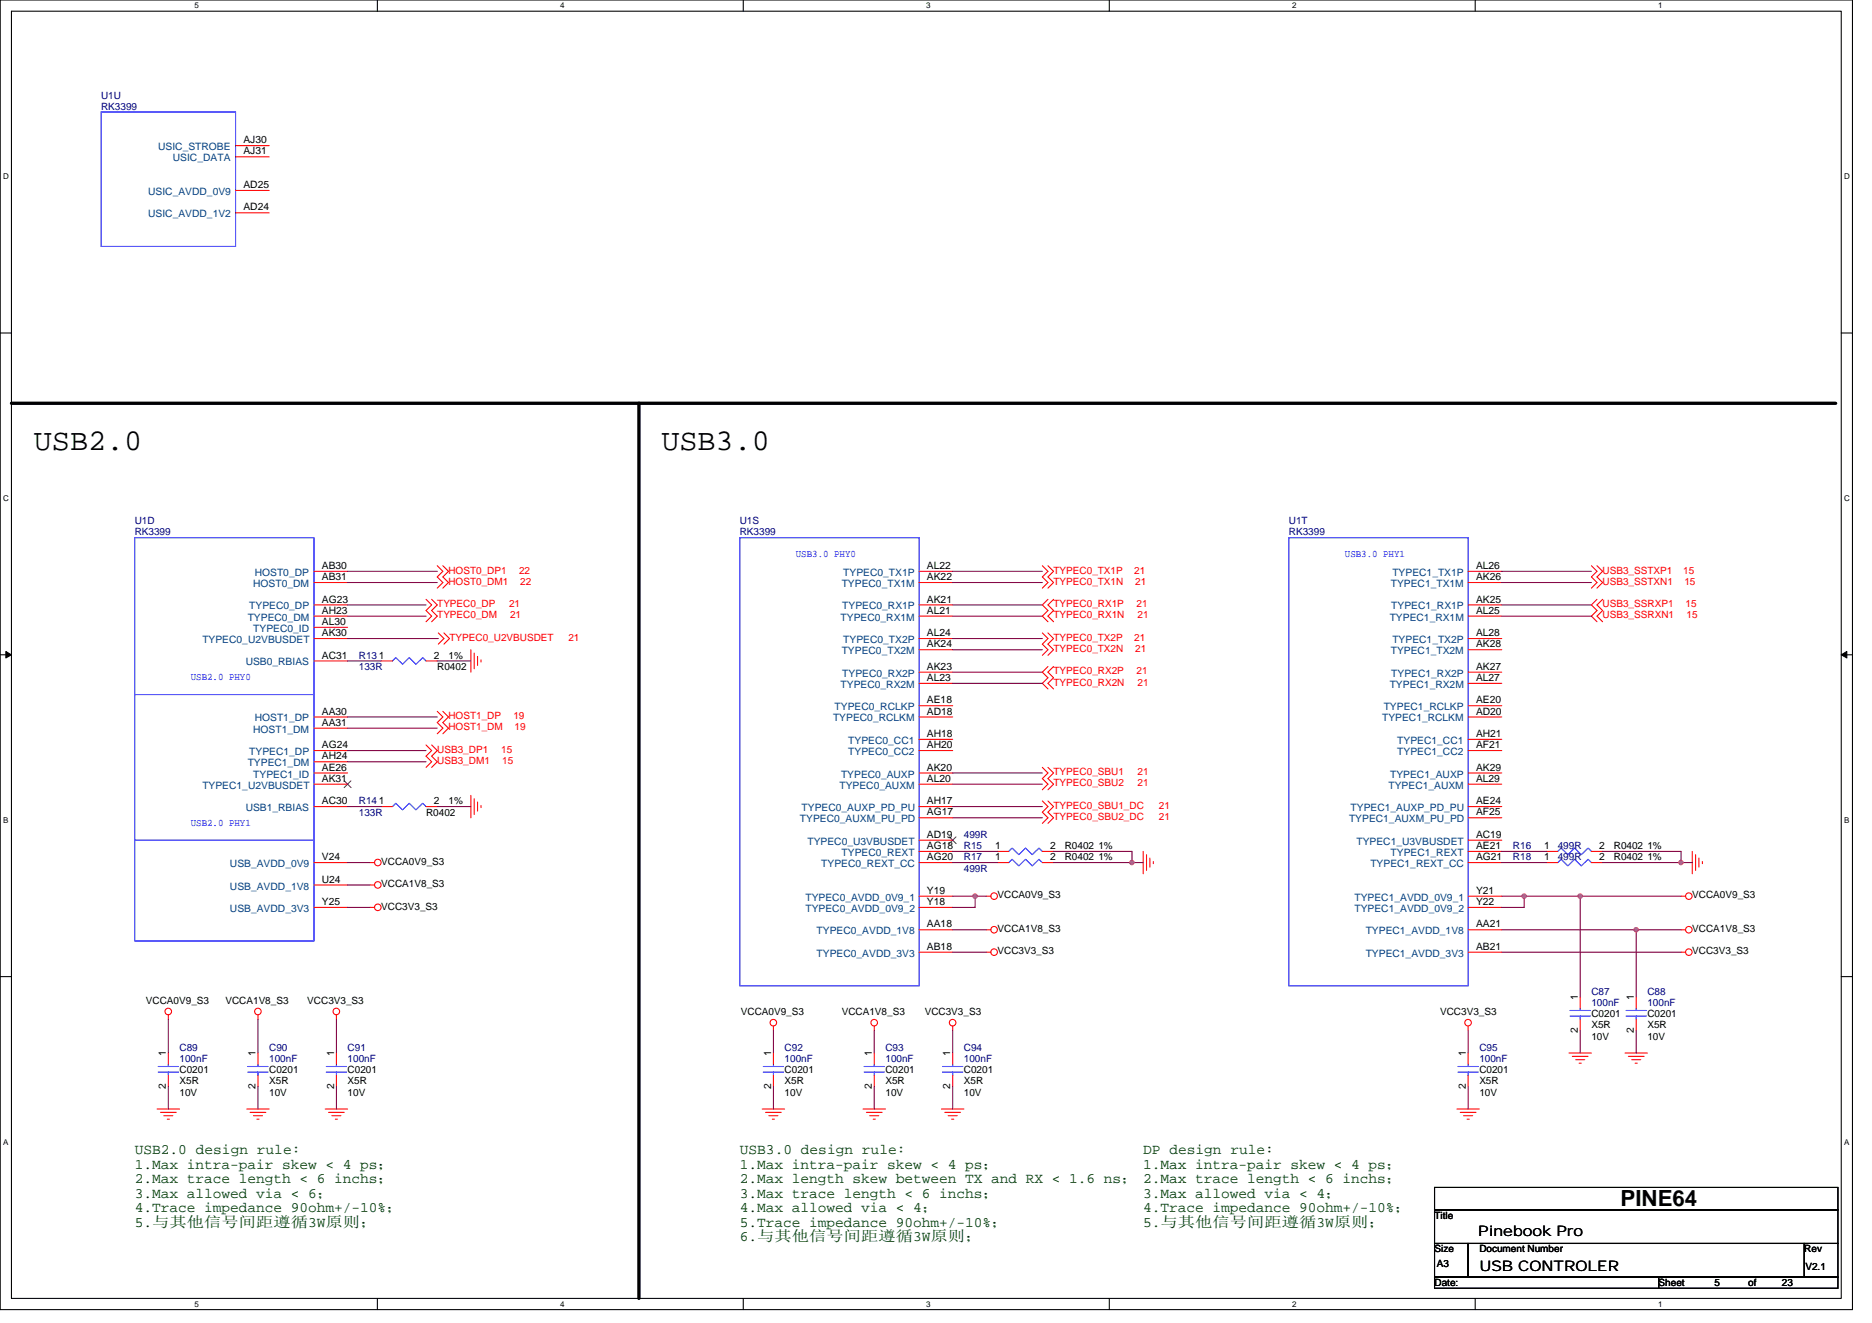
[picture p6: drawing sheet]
<svg xmlns="http://www.w3.org/2000/svg" width="297mm" height="210mm" viewBox="0 0 297 210" stroke-linecap="round" stroke-linejoin="round" font-family="sans-serif">
<path d="M0 0h293.9v207.9h-293.9zM1.8 1.8h290.4v204.3h-290.4z" fill="none" stroke="#000" stroke-width=".17"/>
<g fill="#fff">
<path d="M30.8 .2h.7v1.4h-.7z"/>
<path d="M30.8 206.3h.7v1.4h-.7z"/>
</g>
<path d="M59.9 0v1.8M59.9 206.1v1.8" fill="none" stroke="#000" stroke-width=".17"/>
<g fill="#fff">
<path d="M88.9 .2h.7v1.4h-.7z"/>
<path d="M88.9 206.3h.7v1.4h-.7z"/>
</g>
<path d="M117.9 0v1.8M117.9 206.1v1.8" fill="none" stroke="#000" stroke-width=".17"/>
<g fill="#fff">
<path d="M147 .2h.7v1.4h-.7z"/>
<path d="M147 206.3h.7v1.4h-.7z"/>
</g>
<path d="M176 0v1.8M176 206.1v1.8" fill="none" stroke="#000" stroke-width=".17"/>
<g fill="#fff">
<path d="M205 .2h.7v1.4h-.7z"/>
<path d="M205 206.3h.7v1.4h-.7z"/>
</g>
<path d="M234.1 0v1.8M234.1 206.1v1.8" fill="none" stroke="#000" stroke-width=".17"/>
<g fill="#fff">
<path d="M263.1 .2h.7v1.4h-.7z"/>
<path d="M263.1 206.3h.7v1.4h-.7z"/>
<path d="M.5 27.3h.9v1.4h-.9z"/>
<path d="M292.6 27.3h.9v1.4h-.9z"/>
<path d="M.5 78.4h.9v1.4h-.9z"/>
<path d="M292.6 78.4h.9v1.4h-.9z"/>
</g>
<path d="M0 52.9h1.8M292.2 52.9h1.7" fill="none" stroke="#000" stroke-width=".17"/>
<g fill="#fff">
<path d="M.5 129.5h.8v1.4h-.8z"/>
<path d="M292.6 129.5h.9v1.4h-.9z"/>
</g>
<path d="M0 103.9h1.8M292.2 103.9h1.7" fill="none" stroke="#000" stroke-width=".17"/>
<g fill="#000" stroke="#000" stroke-width=".16">
<path d="M.9 103.4l.9 .5-.9 .5z" fill-rule="evenodd"/>
<path d="M292.2 103.9l.8-.5v1z" fill-rule="evenodd"/>
</g>
<g fill="#fff">
<path d="M.5 180.5h.8v1.4h-.8z"/>
<path d="M292.6 180.5h.9v1.4h-.9z"/>
</g>
<path d="M0 155h1.8M292.2 155h1.7M227.6 188.5h64v3.5h-64zM227.6 192h64v5.4h-64zM227.6 197.4h5.4v5.3h-5.4zM233 197.4h53.3v5.3h-53.3zM286.3 197.4h5.3v5.3h-5.3zM227.6 202.7h35.6v1.8h-35.6zM263.2 202.7h28.4v1.8h-28.4z" fill="none" stroke="#000" stroke-width=".17"/>
<path d="M1.8 64h289.5M101.4 64v142.1" fill="none" stroke="#000" stroke-width=".53"/>
<g fill="none" stroke="#f00" stroke-width=".17">
<path d="M37.4 23.1h5.3M37.4 24.9h5.3M37.4 30.2h5.3M37.4 33.8h5.3M49.8 90.7h5.4M49.8 92.5h5.4M49.8 96h5.4M49.8 97.8h5.4M49.8 99.6h5.4M67.6 95.1l.9 .9-.9 .9 .9 .9-.9 .9M68.5 95.1l.9 .9-.9 .9 .9 .9-.9 .9M69.4 89.8l.9 .9-.9 .9 .9 .9-.9 .8"/>
<path d="M70.3 89.8l.9 .9-.9 .9 .9 .9-.9 .8M145.8 90.7h5.4M145.8 92.5h5.4M145.8 96h5.4M145.8 97.8h5.4M165.4 89.8l.9 .9-.9 .9 .9 .9-.9 .8M166.3 95.1l-.9 .9 .9 .9-.9 .9 .9 .9M166.3 89.8l.9 .9-.9 .9 .9 .9-.9 .8M167.2 95.1l-.9 .9 .9 .9-.9 .9 .9 .9M233 90.7h5.3M233 92.5h5.3M233 96h5.3"/>
<path d="M233 97.8h5.3M252.5 89.8l.9 .9-.9 .9 .9 .9-.9 .8M253.4 89.8l.9 .9-.9 .9 .9 .9-.9 .8M253.4 95.1l-.9 .9 .9 .9-.9 .9 .9 .9M254.3 95.1l-.9 .9 .9 .9-.9 .9 .9 .9M49.8 101.3h5.4M49.8 113.8h5.4M49.8 119.1h5.4M49.8 104.9h5.4M49.8 115.6h5.4M60.5 104.9h1.8M67.6 104.9h1.8"/>
<path d="M67.6 118.2l.9 .9-.9 .9 .9 .9-.9 .9M68.5 118.2l.9 .9-.9 .9 .9 .9-.9 .9M69.4 112.9l.9 .9-.9 .9 .9 .9-.9 .9M69.6 100.5l.8 .8-.8 .9M70.3 112.9l.9 .9-.9 .9 .9 .9-.9 .9M70.4 100.5l.9 .8-.9 .9M74.7 103.1v3.6M75.2 103.7v2.5M75.8 104.2v1.4M76.3 104.7v.4M145.8 101.3h5.4M145.8 103.1h5.4"/>
<path d="M145.8 106.7h5.4M145.8 108.5h5.4M145.8 112h5.4M145.8 113.8h5.4M145.8 117.3h5.4M145.8 119.1h5.4M165.4 100.5l.9 .8-.9 .9 .9 .9-.9 .9M166.3 105.8l-.9 .9 .9 .9-.9 .9 .9 .8M166.3 100.5l.9 .8-.9 .9 .9 .9-.9 .9M167.2 105.8l-.9 .9 .9 .9-.9 .9 .9 .8M233 101.3h5.3M233 103.1h5.3"/>
<path d="M233 106.7h5.3M233 108.5h5.3M233 112h5.3M233 113.8h5.3M233 117.3h5.3M233 119.1h5.3M49.8 136.9h5.4M49.8 122.7h5.4M49.8 124.5h5.4M49.8 128h5.4M49.8 120.9h5.4M58.7 136.9h.7"/>
<path d="M60.5 128h1.8M67.6 128h1.8M74.7 126.2v3.6M75.2 126.8v2.5M75.8 127.3v1.4M76.3 127.8v.4M145.8 136.9h5.4M145.8 135.1h5.4M145.8 122.7h5.4M145.8 124.5h5.4M145.8 128h5.4M145.8 129.8h5.4"/>
<path d="M145.8 133.3h5.4M158.3 136.9h1.8M158.3 135.1h1.8M165.4 136.9h1.8M165.4 135.1h1.8M165.4 121.8l.9 .9-.9 .9 .9 .9-.9 .8M165.4 127.1l.9 .9-.9 .9 .9 .9-.9 .9M166.3 121.8l.9 .9-.9 .9 .9 .9-.9 .8M166.3 127.1l.9 .9-.9 .9 .9 .9-.9 .9M181.4 135.1v3.6M181.9 135.7v2.5M182.5 136.2v1.4"/>
<path d="M183 136.7v.4M233 136.9h5.3M233 135.1h5.3M233 122.7h5.3M233 124.5h5.3M233 128h5.3M233 129.8h5.3M233 133.3h5.3M245.4 136.9h1.8M245.4 135.1h1.8M252.5 136.9h1.8M252.5 135.1h1.8"/>
<path d="M268.5 135.1v3.6M269 135.7v2.5M269.6 136.2v1.4M270.1 136.7v.4M49.8 144h5.4M49.8 140.5h5.4M58.7 144h.7M58.7 140.5h.7M145.8 144h5.4M145.8 151.1h5.4M145.8 142.2h5.4M145.8 147.6h5.4"/>
<path d="M156.5 151.1h.7M156.5 142.2h.7M156.5 147.6h.7M233 144h5.3M233 151.1h5.3M233 142.2h5.3M233 147.6h5.3M250.7 158.2v1.8M259.6 158.2v1.8M266.7 151.1h.8M266.7 142.2h.8M266.7 147.6h.8"/>
<path d="M24.9 176h3.6M25.5 176.6h2.5M26 177.1h1.4M26.5 177.6h.4M26.7 161.1v.7M26.7 167.1v1.8M26.7 170.7v1.8M39.2 176h3.5M39.7 176.6h2.5M40.2 177.1h1.5M40.8 177.6h.3M40.9 161.1v.7"/>
<path d="M40.9 167.1v1.8M40.9 170.7v1.8M51.6 176h3.6M52.1 176.6h2.5M52.7 177.1h1.4M53.2 177.6h.3M53.4 161.1v.7M53.4 167.1v1.8M53.4 170.7v1.8M120.9 176h3.6M121.5 176.6h2.5M122 177.1h1.4"/>
<path d="M122.6 177.6h.3M122.7 162.9v.7M122.7 167.1v1.8M122.7 170.7v1.8M136.9 176h3.6M137.5 176.6h2.5M138 177.1h1.4M138.6 177.6h.3M138.7 162.9v.7M138.7 167.1v1.8M138.7 170.7v1.8M149.4 176h3.5"/>
<path d="M149.9 176.6h2.5M150.4 177.1h1.5M151 177.6h.3M151.2 162.9v.7M151.2 167.1v1.8M151.2 170.7v1.8M231.2 176h3.5M231.7 176.6h2.5M232.2 177.1h1.5M232.8 177.6h.3M233 162.9v.7M233 167.1v1.8"/>
<path d="M233 170.7v1.8M249 167.1h3.5M249.5 167.7h2.5M250 168.2h1.5M250.6 168.7h.3M250.7 161.8v1.8M257.8 167.1h3.6M258.4 167.7h2.5M258.9 168.2h1.4M259.5 168.7h.3M259.6 161.8v1.8"/>
<circle cx="59.9" cy="136.9" r=".52"/>
<circle cx="59.9" cy="144" r=".52"/>
<circle cx="59.9" cy="140.5" r=".52"/>
<circle cx="157.7" cy="142.2" r=".52"/>
<circle cx="157.7" cy="151.1" r=".52"/>
<circle cx="157.7" cy="147.6" r=".52"/>
<circle cx="268" cy="147.6" r=".52"/>
<circle cx="268" cy="151.1" r=".52"/>
<circle cx="268" cy="142.2" r=".52"/>
<circle cx="26.7" cy="160.5" r=".52"/>
<circle cx="40.9" cy="160.5" r=".52"/>
<circle cx="53.4" cy="160.5" r=".52"/>
<circle cx="122.7" cy="162.3" r=".52"/>
<circle cx="138.7" cy="162.3" r=".52"/>
<circle cx="151.2" cy="162.3" r=".52"/>
<circle cx="232.9" cy="162.3" r=".52"/>
</g>
<g fill="none" stroke="#00f" stroke-width=".17">
<path d="M16 17.8h21.4v21.3h-21.4zM21.4 85.3h28.4v64.1h-28.4zM117.4 85.3h28.4v71.2h-28.4zM204.5 85.3h28.5v71.2h-28.5zM21.4 110.2h28.4M62.3 104.9l.5-.5 1.1 1 1-1 1.1 1 1.1-1 .5 .5M21.4 133.3h28.4M62.3 128l.5-.5 1.1 1 1-1 1.1 1 1.1-1 .5 .5M160.1 136.9l.5-.5 1.1 1 1-1 1.1 1 1.1-1 .5 .5M160.1 135.1l.5-.5 1.1 1.1 1-1.1 1.1 1.1 1.1-1.1 .5 .5M247.2 135.1l.5-.5 1.1 1.1 1-1.1 1.1 1.1 1.1-1.1 .5 .5M247.2 136.9l.5-.5 1.1 1 1-1 1.1 1 1.1-1 .5 .5"/>
<path d="M25.1 170.2h3.2M25.1 169.3h3.2M26.7 168.9v.4M26.7 170.2v.5M39.3 170.2h3.2M39.3 169.3h3.2M40.9 168.9v.4M40.9 170.2v.5M51.8 170.2h3.2M51.8 169.3h3.2M53.4 168.9v.4M53.4 170.2v.5"/>
<path d="M121.1 170.2h3.2M121.1 169.3h3.2M122.7 168.9v.4M122.7 170.2v.5M137.1 170.2h3.2M137.1 169.3h3.2M138.7 168.9v.4M138.7 170.2v.5M149.6 170.2h3.2M149.6 169.3h3.2M151.2 168.9v.4M151.2 170.2v.5"/>
<path d="M231.3 170.2h3.3M231.3 169.3h3.3M233 168.9v.4M233 170.2v.5M249.1 161.3h3.2M249.1 160.4h3.2M250.7 160v.4M250.7 161.3v.5M258 161.3h3.2M258 160.4h3.2M259.6 160v.4M259.6 161.3v.5"/>
</g>
<path d="M54.6 123.9l1.1 1.1M55.7 123.9l-1.1 1.1M150.6 132.8l1.1 1.1M151.7 132.8l-1.1 1.1" fill="none" stroke="#804000" stroke-width=".16"/>
<g fill="none" stroke="#800040" stroke-width=".17">
<path d="M55.2 97.8h12.4M55.2 96h12.4M55.2 90.7h14.2M55.2 92.5h14.2M151.2 90.7h14.2M151.2 92.5h14.2M151.2 97.8h14.2M151.2 96h14.2M238.3 90.7h14.2M238.3 92.5h14.2M238.3 97.8h14.2M238.3 96h14.2"/>
<path d="M55.2 104.9h5.3M55.2 119.1h12.4M55.2 101.3h14.4M55.2 113.8h14.2M55.2 115.6h14.2M69.4 104.9h5.3M151.2 101.3h14.2M151.2 108.5h14.2M151.2 106.7h14.2M151.2 103.1h14.2M55.2 128h5.3M55.2 120.9h12.4"/>
<path d="M55.2 136.9h3.5M69.4 128h5.3M151.2 128h14.2M151.2 129.8h14.2M151.2 136.9h7.1M151.2 135.1h7.1M151.2 122.7h14.2M151.2 124.5h14.2M167.2 136.9h14.2M167.2 135.1h12.4v1.8M238.3 136.9h7.1M238.3 135.1h7.1"/>
<path d="M254.3 136.9h14.2M254.3 135.1h12.4v1.8M55.2 140.5h3.5M55.2 144h3.5M151.2 142.2h5.3M151.2 151.1h5.3M151.2 147.6h5.3M154.7 142.2v1.8h-3.5M238.3 147.6h28.4M238.3 151.1h28.4M238.3 142.2h3.5M250.7 142.2h16"/>
<path d="M250.7 142.2v16M250.7 142.2h-8.9v1.8h-3.5M259.6 147.6v10.6M26.7 161.8v5.3M26.7 172.5v3.5M40.9 161.8v5.3M40.9 172.5v3.5M53.4 161.8v5.3M53.4 172.5v3.5M122.7 163.6v3.5M122.7 172.5v3.5M138.7 163.6v3.5"/>
<path d="M138.7 172.5v3.5M151.2 163.6v3.5M151.2 172.5v3.5M233 163.6v3.5M233 172.5v3.5M250.7 163.6v3.5M259.6 163.6v3.5"/>
</g>
<g fill="#f0f" stroke="#f0f" stroke-width=".17">
<circle cx="154.7" cy="142.2" r=".35"/>
<circle cx="179.6" cy="136.9" r=".35"/>
<circle cx="241.8" cy="142.2" r=".35"/>
<circle cx="250.7" cy="142.2" r=".35"/>
<circle cx="259.6" cy="147.6" r=".35"/>
<circle cx="266.7" cy="136.9" r=".35"/>
</g>
<g font-size="4.8">
<text x="5.4" y="71.4">USB2.0</text>
<text x="104.9" y="71.4">USB3.0</text>
</g>
<text font-size="3.5" x="257.1" y="191.4">PINE64</text>
<g font-size="2.3" fill="#004000">
<text x="21.4" y="183.2">USB2.0 design rule:</text>
<text x="21.4" y="185.5">1.Max intra-pair skew &lt; 4 ps；</text>
<text x="117.4" y="183.2">USB3.0 design rule:</text>
<text x="117.4" y="185.5">1.Max intra-pair skew &lt; 4 ps；</text>
<text x="181.4" y="183.2">DP design rule:</text>
<text x="181.4" y="185.5">1.Max intra-pair skew &lt; 4 ps；</text>
<text x="21.4" y="187.8">2.Max trace length &lt; 6 inchs；</text>
<text x="21.4" y="190.1">3.Max allowed via &lt; 6；</text>
<text x="117.4" y="187.8">2.Max length skew between TX and RX &lt; 1.6 ns； 2.Max trace length &lt; 6 inchs；</text>
<text x="117.4" y="190.1">3.Max trace length &lt; 6 inchs；</text>
<text x="181.4" y="190.1">3.Max allowed via &lt; 4；</text>
<text x="21.4" y="192.4">4.Trace impedance 90ohm+/-10%；</text>
<text x="21.4" y="194.7">5.与其他信号间距遵循3W原则；</text>
<text x="117.4" y="192.4">4.Max allowed via &lt; 4；</text>
<text x="117.4" y="194.7">5.Trace impedance 90ohm+/-10%；</text>
<text x="117.4" y="197">6.与其他信号间距遵循3W原则；</text>
<text x="181.4" y="192.4">4.Trace impedance 90ohm+/-10%；</text>
<text x="181.4" y="194.7">5.与其他信号间距遵循3W原则；</text>
</g>
<g font-size="2.3">
<text x="234.6" y="196.2">Pinebook Pro</text>
<text x="234.7" y="201.7">USB CONTROLER</text>
</g>
<g font-size="1.6" fill="#000080">
<text x="16" y="15.6">U1U</text>
<text x="16" y="17.4">RK3399</text>
<text x="21.4" y="83.2">U1D</text>
<text x="117.4" y="83.2">U1S</text>
<text x="204.5" y="83.2">U1T</text>
<text x="21.4" y="85">RK3399</text>
<text x="117.4" y="85">RK3399</text>
<text x="204.5" y="85">RK3399</text>
<text x="56.9" y="104.5">R13</text>
<text x="56.9" y="106.3">133R</text>
<text x="56.9" y="127.7">R14</text>
<text x="56.9" y="129.4">133R</text>
<text x="152.9" y="136.5">R17</text>
<text x="152.9" y="134.8">R15</text>
<text x="152.9" y="133">499R</text>
<text x="240.1" y="134.8">R16</text>
<text x="240.1" y="136.5">R18</text>
<text x="247.2" y="134.8">499R</text>
<text x="247.2" y="136.5">499R</text>
<text x="152.9" y="138.3">499R</text>
<text x="252.5" y="157.9">C87</text>
<text x="252.5" y="159.7">100nF</text>
<text x="261.4" y="157.9">C88</text>
<text x="261.4" y="159.7">100nF</text>
<text x="28.5" y="166.8">C89</text>
<text x="42.7" y="166.8">C90</text>
<text x="55.2" y="166.8">C91</text>
<text x="124.5" y="166.8">C92</text>
<text x="140.5" y="166.8">C93</text>
<text x="152.9" y="166.8">C94</text>
<text x="234.7" y="166.8">C95</text>
<text x="28.5" y="168.6">100nF</text>
<text x="42.7" y="168.6">100nF</text>
<text x="55.2" y="168.6">100nF</text>
<text x="124.5" y="168.6">100nF</text>
<text x="140.5" y="168.6">100nF</text>
<text x="152.9" y="168.6">100nF</text>
<text x="234.7" y="168.6">100nF</text>
</g>
<g font-size="1.6" fill="#004080">
<text x="25.1" y="23.8">USIC_STROBE</text>
<text x="27.4" y="25.6">USIC_DATA</text>
<text x="23.5" y="30.9">USIC_AVDD_0V9</text>
<text x="23.5" y="34.5">USIC_AVDD_1V2</text>
<text x="40.2" y="93.2">HOST0_DM</text>
<text x="40.4" y="91.4">HOST0_DP</text>
<text x="133.6" y="93.2">TYPEC0_TX1M</text>
<text x="133.8" y="91.4">TYPEC0_TX1P</text>
<text x="220.7" y="93.2">TYPEC1_TX1M</text>
<text x="220.9" y="91.4">TYPEC1_TX1P</text>
<text x="39.3" y="98.5">TYPEC0_DM</text>
<text x="39.6" y="96.7">TYPEC0_DP</text>
<text x="40.2" y="100.3">TYPEC0_ID</text>
<text x="133.4" y="98.5">TYPEC0_RX1M</text>
<text x="133.6" y="96.7">TYPEC0_RX1P</text>
<text x="220.5" y="98.5">TYPEC1_RX1M</text>
<text x="220.8" y="96.7">TYPEC1_RX1P</text>
<text x="32.1" y="102.1">TYPEC0_U2VBUSDET</text>
<text x="39" y="105.6">USB0_RBIAS</text>
<text x="133.6" y="103.8">TYPEC0_TX2M</text>
<text x="133.6" y="107.4">TYPEC0_RX2P</text>
<text x="133.8" y="102.1">TYPEC0_TX2P</text>
<text x="220.7" y="103.8">TYPEC1_TX2M</text>
<text x="220.8" y="107.4">TYPEC1_RX2P</text>
<text x="220.9" y="102.1">TYPEC1_TX2P</text>
<text x="132.4" y="112.7">TYPEC0_RCLKP</text>
<text x="133.4" y="109.2">TYPEC0_RX2M</text>
<text x="219.6" y="112.7">TYPEC1_RCLKP</text>
<text x="220.5" y="109.2">TYPEC1_RX2M</text>
<text x="39.6" y="119.8">TYPEC1_DP</text>
<text x="40.2" y="116.3">HOST1_DM</text>
<text x="40.4" y="114.5">HOST1_DP</text>
<text x="132.2" y="114.5">TYPEC0_RCLKM</text>
<text x="134.6" y="118.1">TYPEC0_CC1</text>
<text x="134.6" y="119.8">TYPEC0_CC2</text>
<text x="219.3" y="114.5">TYPEC1_RCLKM</text>
<text x="221.7" y="118.1">TYPEC1_CC1</text>
<text x="221.7" y="119.8">TYPEC1_CC2</text>
<text x="32.1" y="125.2">TYPEC1_U2VBUSDET</text>
<text x="39.3" y="121.6">TYPEC1_DM</text>
<text x="40.2" y="123.4">TYPEC1_ID</text>
<text x="133.2" y="125.2">TYPEC0_AUXM</text>
<text x="133.5" y="123.4">TYPEC0_AUXP</text>
<text x="220.3" y="125.2">TYPEC1_AUXM</text>
<text x="220.6" y="123.4">TYPEC1_AUXP</text>
<text x="39" y="128.7">USB1_RBIAS</text>
<text x="126.9" y="130.5">TYPEC0_AUXM_PU_PD</text>
<text x="127.2" y="128.7">TYPEC0_AUXP_PD_PU</text>
<text x="214.1" y="130.5">TYPEC1_AUXM_PU_PD</text>
<text x="214.3" y="128.7">TYPEC1_AUXP_PD_PU</text>
<text x="36.5" y="137.6">USB_AVDD_0V9</text>
<text x="128.1" y="134.1">TYPEC0_U3VBUSDET</text>
<text x="130.3" y="137.6">TYPEC0_REXT_CC</text>
<text x="133.5" y="135.8">TYPEC0_REXT</text>
<text x="215.2" y="134.1">TYPEC1_U3VBUSDET</text>
<text x="217.4" y="137.6">TYPEC1_REXT_CC</text>
<text x="220.7" y="135.8">TYPEC1_REXT</text>
<text x="36.5" y="141.2">USB_AVDD_1V8</text>
<text x="127.8" y="143">TYPEC0_AVDD_0V9_1</text>
<text x="214.9" y="143">TYPEC1_AVDD_0V9_1</text>
<text x="36.5" y="144.7">USB_AVDD_3V3</text>
<text x="127.8" y="144.7">TYPEC0_AVDD_0V9_2</text>
<text x="129.6" y="148.3">TYPEC0_AVDD_1V8</text>
<text x="214.9" y="144.7">TYPEC1_AVDD_0V9_2</text>
<text x="216.7" y="148.3">TYPEC1_AVDD_1V8</text>
<text x="129.6" y="151.8">TYPEC0_AVDD_3V3</text>
<text x="216.7" y="151.8">TYPEC1_AVDD_3V3</text>
</g>
<g font-size="1.6">
<text x="38.6" y="22.7">AJ30</text>
<text x="38.6" y="24.5">AJ31</text>
<text x="38.6" y="29.8">AD25</text>
<text x="38.6" y="33.4">AD24</text>
<text x="51.1" y="90.3">AB30</text>
<text x="51.1" y="92.1">AB31</text>
<text x="51.1" y="95.6">AG23</text>
<text x="147.1" y="90.3">AL22</text>
<text x="147.1" y="92.1">AK22</text>
<text x="147.1" y="95.6">AK21</text>
<text x="234.2" y="92.1">AK26</text>
<text x="234.2" y="90.3">AL26</text>
<text x="234.2" y="95.6">AK25</text>
<text x="51.1" y="99.2">AL30</text>
<text x="51.1" y="97.4">AH23</text>
<text x="51.1" y="101">AK30</text>
<text x="147.1" y="101">AL24</text>
<text x="147.1" y="97.4">AL21</text>
<text x="234.2" y="101">AL28</text>
<text x="234.2" y="97.4">AL25</text>
<text x="51.1" y="104.5">AC31</text>
<text x="60.1" y="104.5">1</text>
<text x="68.9" y="104.5">2</text>
<text x="69.4" y="106.3">R0402</text>
<text x="71.2" y="104.5">1%</text>
<text x="147.1" y="102.7">AK24</text>
<text x="147.1" y="106.3">AK23</text>
<text x="234.2" y="102.7">AK28</text>
<text x="234.2" y="106.3">AK27</text>
<text x="51.1" y="113.4">AA30</text>
<text x="147.1" y="111.6">AE18</text>
<text x="147.1" y="113.4">AD18</text>
<text x="147.1" y="108.1">AL23</text>
<text x="234.2" y="111.6">AE20</text>
<text x="234.2" y="113.4">AD20</text>
<text x="234.2" y="108.1">AL27</text>
<text x="51.1" y="115.2">AA31</text>
<text x="51.1" y="118.7">AG24</text>
<text x="147.1" y="117">AH18</text>
<text x="147.1" y="118.7">AH20</text>
<text x="234.2" y="117">AH21</text>
<text x="234.2" y="118.7">AF21</text>
<text x="51.1" y="122.3">AE26</text>
<text x="51.1" y="120.5">AH24</text>
<text x="51.1" y="124.1">AK31</text>
<text x="147.1" y="122.3">AK20</text>
<text x="147.1" y="124.1">AL20</text>
<text x="234.2" y="122.3">AK29</text>
<text x="234.2" y="124.1">AL29</text>
<text x="51.1" y="127.6">AC30</text>
<text x="60.1" y="127.6">1</text>
<text x="67.6" y="129.4">R0402</text>
<text x="68.9" y="127.6">2</text>
<text x="71.2" y="127.7">1%</text>
<text x="147.1" y="127.6">AH17</text>
<text x="147.1" y="129.4">AG17</text>
<text x="234.2" y="127.6">AE24</text>
<text x="234.2" y="129.4">AF25</text>
<text x="51.1" y="136.5">V24</text>
<text x="60.5" y="137.3">VCCA0V9_S3</text>
<text x="147.1" y="136.5">AG20</text>
<text x="147.1" y="134.7">AG18</text>
<text x="147.1" y="133">AD19</text>
<text x="157.9" y="136.5">1</text>
<text x="157.9" y="134.7">1</text>
<text x="166.6" y="136.5">2</text>
<text x="166.6" y="134.7">2</text>
<text x="168.9" y="136.5">R0402 1%</text>
<text x="168.9" y="134.8">R0402 1%</text>
<text x="234.2" y="136.5">AG21</text>
<text x="234.2" y="134.7">AE21</text>
<text x="234.2" y="133">AC19</text>
<text x="245" y="134.7">1</text>
<text x="245" y="136.5">1</text>
<text x="253.8" y="134.7">2</text>
<text x="253.8" y="136.5">2</text>
<text x="256.1" y="134.8">R0402 1%</text>
<text x="256.1" y="136.5">R0402 1%</text>
<text x="51.1" y="140.1">U24</text>
<text x="51.1" y="143.6">Y25</text>
<text x="60.5" y="140.8">VCCA1V8_S3</text>
<text x="147.1" y="141.9">Y19</text>
<text x="147.1" y="143.6">Y18</text>
<text x="158.3" y="142.6">VCCA0V9_S3</text>
<text x="234.2" y="141.9">Y21</text>
<text x="234.2" y="143.6">Y22</text>
<text x="268.5" y="142.6">VCCA0V9_S3</text>
<text x="60.5" y="144.4">VCC3V3_S3</text>
<text x="147.1" y="147.2">AA18</text>
<text x="158.3" y="147.9">VCCA1V8_S3</text>
<text x="234.2" y="147.2">AA21</text>
<text x="268.5" y="147.9">VCCA1V8_S3</text>
<text x="147.1" y="150.7">AB18</text>
<text x="158.3" y="151.5">VCC3V3_S3</text>
<text x="234.2" y="150.7">AB21</text>
<text x="268.5" y="151.5">VCC3V3_S3</text>
<text x="23.2" y="159.3">VCCA0V9_S3</text>
<text x="35.8" y="159.3">VCCA1V8_S3</text>
<text x="48.8" y="159.3">VCC3V3_S3</text>
<text x="117.6" y="161.1">VCCA0V9_S3</text>
<text x="133.6" y="161.1">VCCA1V8_S3</text>
<text x="146.7" y="161.1">VCC3V3_S3</text>
<text x="228.5" y="161.1">VCC3V3_S3</text>
<text x="250.4" y="158.8" transform="rotate(-90 250.4 158.8)">1</text>
<text x="252.5" y="161.4">C0201</text>
<text x="259.2" y="158.8" transform="rotate(-90 259.2 158.8)">1</text>
<text x="261.4" y="161.4">C0201</text>
<text x="26.3" y="167.7" transform="rotate(-90 26.3 167.7)">1</text>
<text x="40.6" y="167.7" transform="rotate(-90 40.6 167.7)">1</text>
<text x="53" y="167.7" transform="rotate(-90 53 167.7)">1</text>
<text x="122.3" y="167.7" transform="rotate(-90 122.3 167.7)">1</text>
<text x="138.3" y="167.7" transform="rotate(-90 138.3 167.7)">1</text>
<text x="150.8" y="167.7" transform="rotate(-90 150.8 167.7)">1</text>
<text x="232.6" y="167.7" transform="rotate(-90 232.6 167.7)">1</text>
<text x="250.4" y="164" transform="rotate(-90 250.4 164)">2</text>
<text x="252.5" y="163.2">X5R</text>
<text x="252.5" y="165">10V</text>
<text x="259.2" y="164" transform="rotate(-90 259.2 164)">2</text>
<text x="261.4" y="163.2">X5R</text>
<text x="261.4" y="165">10V</text>
<text x="26.3" y="172.8" transform="rotate(-90 26.3 172.8)">2</text>
<text x="28.5" y="170.3">C0201</text>
<text x="28.5" y="172.1">X5R</text>
<text x="28.5" y="173.9">10V</text>
<text x="40.6" y="172.8" transform="rotate(-90 40.6 172.8)">2</text>
<text x="42.7" y="170.3">C0201</text>
<text x="42.7" y="172.1">X5R</text>
<text x="42.7" y="173.9">10V</text>
<text x="53" y="172.8" transform="rotate(-90 53 172.8)">2</text>
<text x="55.2" y="170.3">C0201</text>
<text x="55.2" y="172.1">X5R</text>
<text x="55.2" y="173.9">10V</text>
<text x="122.3" y="172.8" transform="rotate(-90 122.3 172.8)">2</text>
<text x="124.5" y="170.3">C0201</text>
<text x="124.5" y="172.1">X5R</text>
<text x="124.5" y="173.9">10V</text>
<text x="138.3" y="172.8" transform="rotate(-90 138.3 172.8)">2</text>
<text x="140.5" y="170.3">C0201</text>
<text x="140.5" y="172.1">X5R</text>
<text x="140.5" y="173.9">10V</text>
<text x="150.8" y="172.8" transform="rotate(-90 150.8 172.8)">2</text>
<text x="152.9" y="170.3">C0201</text>
<text x="152.9" y="172.1">X5R</text>
<text x="152.9" y="173.9">10V</text>
<text x="232.6" y="172.8" transform="rotate(-90 232.6 172.8)">2</text>
<text x="234.7" y="170.3">C0201</text>
<text x="234.7" y="172.1">X5R</text>
<text x="234.7" y="173.9">10V</text>
<text x="227.6" y="193.4">Title</text>
<text x="227.6" y="198.8">Size</text>
<text x="228" y="201.1">A3</text>
<text x="234.7" y="198.8">Document Number</text>
<text x="286.3" y="198.8">Rev</text>
<text x="286.5" y="201.6">V2.1</text>
<text x="227.6" y="204.1">Date:</text>
<text x="263.2" y="204.1">Sheet</text>
<text x="272.1" y="204.1">5</text>
<text x="277.4" y="204.1">of</text>
<text x="282.7" y="204.1">23</text>
</g>
<g font-size="1.6" fill="#00f">
<text x="126.3" y="88.4">USB3.0 PHY0</text>
<text x="213.4" y="88.4">USB3.0 PHY1</text>
<text x="30.3" y="107.9">USB2.0 PHY0</text>
<text x="30.3" y="131">USB2.0 PHY1</text>
</g>
<g font-size="1.6" fill="#f00">
<text x="71.2" y="92.8">HOST0_DM1</text>
<text x="71.2" y="91">HOST0_DP1</text>
<text x="82.4" y="91">22</text>
<text x="82.5" y="92.8">22</text>
<text x="167.2" y="92.8">TYPEC0_TX1N</text>
<text x="167.2" y="91">TYPEC0_TX1P</text>
<text x="180" y="91">21</text>
<text x="180.1" y="92.8">21</text>
<text x="254.3" y="92.8">USB3_SSTXN1</text>
<text x="254.3" y="91">USB3_SSTXP1</text>
<text x="267.1" y="91">15</text>
<text x="267.3" y="92.8">15</text>
<text x="69.4" y="98.1">TYPEC0_DM</text>
<text x="69.4" y="96.4">TYPEC0_DP</text>
<text x="71.3" y="101.7">TYPEC0_U2VBUSDET</text>
<text x="80.8" y="96.4">21</text>
<text x="80.9" y="98.1">21</text>
<text x="90.2" y="101.7">21</text>
<text x="167.2" y="101.7">TYPEC0_TX2P</text>
<text x="167.2" y="96.4">TYPEC0_RX1P</text>
<text x="167.2" y="98.1">TYPEC0_RX1N</text>
<text x="180" y="101.7">21</text>
<text x="180.3" y="96.4">21</text>
<text x="180.5" y="98.1">21</text>
<text x="254.3" y="96.4">USB3_SSRXP1</text>
<text x="254.3" y="98.1">USB3_SSRXN1</text>
<text x="267.5" y="96.4">15</text>
<text x="267.6" y="98.1">15</text>
<text x="167.2" y="103.5">TYPEC0_TX2N</text>
<text x="167.2" y="107">TYPEC0_RX2P</text>
<text x="180.1" y="103.5">21</text>
<text x="180.3" y="107">21</text>
<text x="167.2" y="108.8">TYPEC0_RX2N</text>
<text x="180.5" y="108.8">21</text>
<text x="69.4" y="119.5">USB3_DP1</text>
<text x="71.2" y="115.9">HOST1_DM</text>
<text x="71.2" y="114.2">HOST1_DP</text>
<text x="79.5" y="119.5">15</text>
<text x="81.5" y="114.2">19</text>
<text x="81.7" y="115.9">19</text>
<text x="69.4" y="121.3">USB3_DM1</text>
<text x="79.7" y="121.3">15</text>
<text x="167.2" y="124.8">TYPEC0_SBU2</text>
<text x="167.2" y="123">TYPEC0_SBU1</text>
<text x="180.5" y="124.8">21</text>
<text x="180.5" y="123">21</text>
<text x="167.2" y="128.4">TYPEC0_SBU1_DC</text>
<text x="167.2" y="130.2">TYPEC0_SBU2_DC</text>
<text x="183.9" y="128.4">21</text>
<text x="183.9" y="130.2">21</text>
</g>
<g font-size="1.3">
<text x="30.8" y="1.3">5</text>
<text x="88.9" y="1.3">4</text>
<text x="147" y="1.3">3</text>
<text x="205" y="1.3">2</text>
<text x="263.1" y="1.3">1</text>
<text x=".5" y="28.4">D</text>
<text x="292.6" y="28.4">D</text>
<text x=".5" y="79.5">C</text>
<text x="292.6" y="79.5">C</text>
<text x=".5" y="130.6">B</text>
<text x="292.6" y="130.6">B</text>
<text x=".5" y="181.7">A</text>
<text x="292.6" y="181.7">A</text>
<text x="30.8" y="207.4">5</text>
<text x="88.9" y="207.4">4</text>
<text x="147" y="207.4">3</text>
<text x="205" y="207.4">2</text>
<text x="263.1" y="207.4">1</text>
</g>
</svg>
